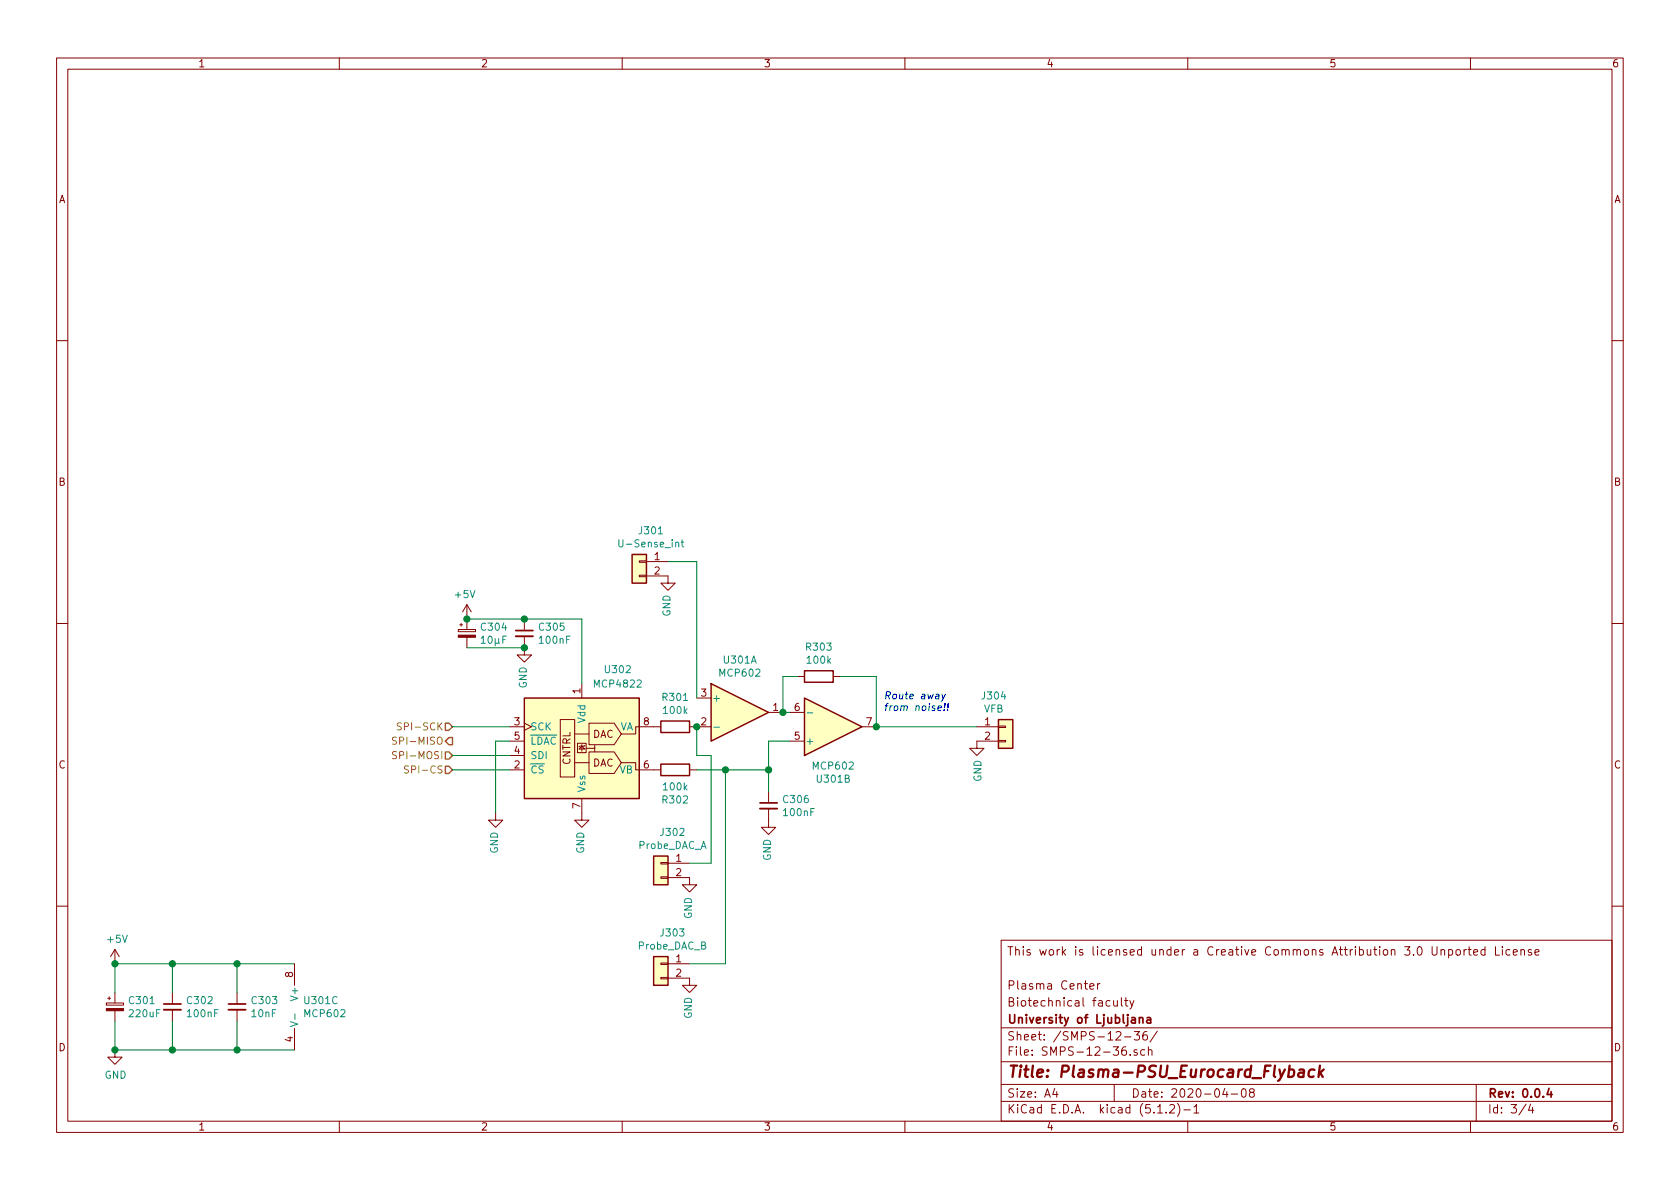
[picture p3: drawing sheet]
<svg xmlns="http://www.w3.org/2000/svg" width="297mm" height="210mm" viewBox="0 0 297 210" stroke-linecap="round" stroke-linejoin="round" font-family="sans-serif">
<g fill="none" stroke="#840000" stroke-width=".18">
<path d="M10 10.3h277v189.9h-277zM12 12.2h273v186.1h-273zM60 10.3v1.9M110 10.3v1.9M160 10.3v1.9M210 10.3v1.9M260 10.3v1.9M10 60.2h2M285 60.2h2M113 99.2h1.3v.2h-1.3zM114.3 99.3h3.8M10 110.3h2"/>
<path d="M81 111.3h3.1v.4h-3.1zM81.3 110.5h.5M81.5 110.2v.5M82.5 106.9l.8 1.3M82.5 106.9v4.4M82.5 112.7v1.8M82.5 106.9l-.7 1.3M92.7 112.5v3.3h-1.3l1.3 1.3 1.3-1.3h-1.3M92.7 109.5v2M113 101.7h1.3v.3h-1.3zM114.3 101.8h3.8v1.3h-1.3l1.3 1.3 1.3-1.3h-1.3M141 119.6h1.2"/>
<path d="M147.3 119.6h1.3M285 110.3h2M90.2 131.1h2.5M90.2 128.5h2.5M90.2 136.1h2.5M90.2 133.6h2.5M92.7 127.9l1.3 .6-1.3 .7M99.1 127.2h2.5v10.2h-2.5zM101.6 134.9h2.5M101.6 129.8h2.5M102.1 131.4h1.5v1.7h-1.5zM102.9 131.9l.5 .6h-1z"/>
<path d="M102.9 120.9v2.5M102.9 131.7v1.1M103.4 131.8l-.1 .1h-.8l-.1 .2M104.1 133h4.5l1.3 1.9-1.3 1.9h-4.5zM104.1 127.9h4.5l1.3 1.9-1.3 1.9h-4.5zM105.2 131.8v.5h-1.6M105.2 132.2v.8M109.9 134.9h2.5v1.2h4.4M116.8 128.5h-4.4v1.3h-2.5M121.9 128.5h3.8M121.9 136.1h1.3M123.2 123.4h2.5"/>
<path d="M135.9 126h2.5M135.9 139.9v2.1M139.7 131.1h2.5M139.7 126h2.5M152.4 128.5h2.5M172.7 128.5h3.8M176.5 130.9h1.3v.3h-1.3zM176.5 128.4h1.3v.2h-1.3zM176.5 131.1h-3.8v1.2h1.3l-1.3 1.3-1.3-1.3h1.3M87.6 143.8v1.2h-1.2l1.2 1.3 1.3-1.3h-1.3M102.9 141.2v3.8h-1.3l1.3 1.3 1.2-1.3h-1.2M116.8 155.1h1.3v.2h-1.3z"/>
<path d="M116.8 152.5h1.3v.3h-1.3zM118.1 155.2h3.8v1.3h-1.3l1.3 1.2 1.3-1.2h-1.3M118.1 152.6h3.8M135.9 143v3.3h-1.3l1.3 1.3 1.3-1.3h-1.3M10 160.2h2M18.8 177.4h3v.3h-3zM19 176.5h.6M19.3 176.3v.5M20.3 167.9l-.7 1.3M20.3 167.9v2.5M20.3 175.5v1.9M20.3 178.7v1.9"/>
<path d="M20.3 167.9l.8 1.3M30.5 175.5v2M30.5 178.6v2M41.9 175.5v2M41.9 178.6v2M52.1 170.4v3.8M116.8 172.8h1.3v.3h-1.3zM116.8 170.3h1.3v.3h-1.3zM118.1 173h3.8v1.2h-1.3l1.3 1.3 1.3-1.3h-1.3M118.1 170.4h3.8M177 166.3h108v32h-108zM192.7 174.4l.7-.1-.1-.3-.4-.1-.2 .2 .1 .7h.5"/>
<path d="M194.1 173.9v1M194.5 173.9l-.3 .1-.1 .2M196.9 176.9v.8a.39 .39 0 0 0 .7 .1M197.6 176.9v1M198.3 176.4v1.3l.2 .2M198.8 176.9h.6M199.1 176.4v1.3l.3 .2M199.8 176.9l.3 1M200.5 176.9l-.5 1.4-.2 .1M254.8 168l.2-.1 .3 .1 .1 .9M254.8 167.9v1M256.1 168l.5-.1 .2 .3-.1 .6h-.6"/>
<path d="M256.1 167.9v1.5M257.5 168l.2-.1 .4 .1v.8l-.2 .1-.4-.1zM258.9 167.9v1M259.3 167.9l-.3 .1-.1 .2M259.6 167.9h.5M259.8 167.4v1.3l.3 .2M260.6 168.4l.7-.1-.1-.3-.4-.1-.2 .2v.7h.6M262.6 168l-.5-.1-.3 .3 .2 .6h.6M262.6 167.4v1.5M264.4 167.4v1.5h.7M265.6 167.4v.2M265.6 167.9v1"/>
<path d="M267 168l-.5-.1-.2 .3v.6l.2 .1 .5-.1M267.6 168.4l.7-.1-.1-.3-.4-.1-.2 .2v.7h.6M268.9 168l.2-.1 .4 .1v.9M268.9 167.9v1M270.8 168l-.4-.1-.2 .2 .1 .2 .5 .2v.3h-.6M271.4 168.4l.7-.1v-.3l-.5-.1-.2 .2 .1 .7h.6M285 160.2h2M20.3 185.7v1.2h1.3l-1.3 1.3-1.3-1.3h1.3M52.1 181.9v3.8M60 198.3v1.9M110 198.3v1.9M160 198.3v1.9"/>
<path d="M177 194.8h108M177 191.8h108M177 187.8h108M177 181.8h108M186.5 192.5l-.4 1h1M186.8 193v1M197 191.8v3M198.8 183.4h1.2M199.1 185.1a.62 .62 0 0 0-.8 .6l.1 .8 .2 .1 .5-.1 .1-.5-.1-.3h-.5l-.3 .3M199.8 186.5v.1M200.6 182.4h.9l-.5 .6 .4 .1v.7l-.2 .1-.6-.1M201 185.7l-.3-.1-.2 .2 .1 .2 .4 .2v.3h-.5"/>
<path d="M202.4 185.7l-.4-.1-.3 .3 .1 .6 .2 .1 .4-.1M202.8 182.4a.59 .59 0 0 0-.7 .7v.7l.2 .1 .5-.1 .1-.5-.1-.2-.5-.1-.2 .3M203 185.7l.3-.1 .3 .1 .1 .9M203 185.1v1.5M204.6 182.3l-1.3 2M204.7 196.8h.8M206.2 196.7v.1M206.8 195.5l.2-.2h.4l.2 .2 .1 .3-.1 .2-.8 .8h.9M208.2 195.1a1.71 1.71 0 0 1 0 2.3M209.3 196.3h1.2M210 198.3v1.9M211.1 195.8l.4-.5v1.5"/>
<path d="M211.1 196.8h.9M216.6 192.5l-.4 1h.9M216.9 193v1M217.7 193.5h1.1M219.6 192.7l.4-.2a.94 .94 0 0 1 0 1.5 .82 .82 0 0 1-.4-1.3zM221.2 193.2l-.3-.3 .1-.2 .2-.2 .4 .1 .2 .2-.1 .2-.6 .2a.48 .48 0 0 0-.1 .7l.2 .1 .5-.1a.48 .48 0 0 0-.1-.7h-.1M260 198.3v1.9M261 191.8v6.5M269.8 195.2l-1.2 2M270.6 195.2l-.3 1.1h.9M271 195.8v1"/>
</g>
<path d="M91.2 111.5h3M134.4 142h3M29 177.5h3M40.4 177.5h3M201.4 179.9v1M201.4 180.1l.3-.2 .3 .1 .1 .9M202.8 180h.6l.1 .9M203.5 180.3l-.6 .1a.29 .29 0 0 0-.2 .2 .29 .29 0 0 0 .2 .3l.6-.1M273.9 192.5l-.4 1h.9M274.2 193v1" fill="none" stroke="#840000" stroke-width=".3"/>
<path d="M229.7 189.2h.8l.1 .2-.2 1M230.6 189.6l-.7 .1a.4 .4 0 0 0-.4 .3 .4 .4 0 0 0 .3 .4l.7-.1M232.4 189.2a.68 .68 0 0 0-1 .3l-.1 .6 .2 .2 .2 .1 .6-.1M233.4 188.4l-.3 2M233.4 189.7l.5 .7M234 189.1l-.8 .8" fill="none" stroke="#840000" stroke-width=".41"/>
<g fill="#ffffc2" stroke="#ffffc2" stroke-width=".18">
<path d="M142.2 123.4l10.2 5.1-10.2 5.1z"/>
<path d="M92.7 123.4h20.3v17.8h-20.3z"/>
<path d="M125.7 120.9l10.2 5.1-10.2 5.1z"/>
<path d="M115.6 151.4h2.5v5.1h-2.5z"/>
<path d="M115.6 169.2h2.5v5h-2.5z"/>
<path d="M111.8 98h2.5v5.1h-2.5z"/>
<path d="M176.5 127.2h2.6v5.1h-2.6z"/>
</g>
<path d="M111.8 98h2.5v5.1h-2.5zM142.2 118.6h5.1v2h-5.1zM92.7 123.4h20.3v17.8h-20.3zM116.8 127.5h5.1v2h-5.1zM116.8 135.1h5.1v2.1h-5.1zM125.7 120.9l10.2 5.1-10.2 5.1zM142.2 123.4l10.2 5.1-10.2 5.1zM176.5 127.2h2.6v5.1h-2.6zM115.6 151.4h2.5v5.1h-2.5zM115.6 169.2h2.5v5h-2.5z" fill="none" stroke="#840000" stroke-width=".25"/>
<path d="M109.4 95.4v1.1l.3 .2h.3l.1-.2v-1.1M120.4 95.9h.5M120.6 95.4v1.1l.3 .2M126.2 128.6h1M142.7 126.1h1M52.1 179.3v1M51.4 180.7l1.2 .4-1.2 .4" fill="none" stroke="#008484" stroke-width=".18"/>
<g fill="#840000" stroke="#840000" stroke-width=".18">
<path d="M18.8 178.4h3v.3h-3z"/>
<path d="M81 112.3h3.1v.4h-3.1z"/>
</g>
<path d="M91.2 112.5h3M134.4 143h3M29 178.6h3M40.4 178.6h3" fill="none" stroke="#840000" stroke-width=".33"/>
<g fill="none" stroke="#008400" stroke-width=".18">
<path d="M118.1 99.3h5.1v24.1M82.5 114.5h10.2M82.5 109.5h20.4v11.4M141 119.6h-2.6v6.4h1.3M148.6 119.6h6.3v8.9h17.8M80 128.5h10.2M80 133.6h10.2M80 136.1h10.2M90.2 131.1h-2.6v12.7M123.2 128.5v5.1h2.5v19h-3.8M123.2 136.1h12.7M128.3 136.1v34.3h-6.4"/>
<path d="M139.7 131.1h-3.8v8.8M30.5 170.4v5.1M41.9 170.4v5.1M52.1 170.4h-31.8v5.1M20.3 180.6v5.1h31.8M30.5 180.6v5.1M41.9 180.6v5.1"/>
</g>
<g fill="#008400" stroke="#008400" stroke-width=".25">
<circle cx="20.3" cy="185.7" r=".51"/>
<circle cx="30.5" cy="185.7" r=".51"/>
<circle cx="41.9" cy="185.7" r=".51"/>
<circle cx="41.9" cy="170.4" r=".51"/>
<circle cx="30.5" cy="170.4" r=".51"/>
<circle cx="20.3" cy="170.4" r=".51"/>
<circle cx="92.7" cy="114.5" r=".51"/>
<circle cx="135.9" cy="136.1" r=".51"/>
<circle cx="154.9" cy="128.5" r=".51"/>
<circle cx="138.4" cy="126" r=".51"/>
<circle cx="82.6" cy="109.5" r=".51"/>
<circle cx="92.7" cy="109.5" r=".51"/>
<circle cx="123.2" cy="128.5" r=".51"/>
<circle cx="128.3" cy="136.1" r=".51"/>
</g>
<path d="M70.1 130.4l-.5-.1-.2 .2v.3l.6 .3 .1 .3-.2 .2h-.5M70.1 133l-.5-.1-.2 .1v.4l.6 .2 .1 .3-.2 .3-.5-.1M71 127.9l-.5-.1-.2 .1v.4l.5 .2 .2 .3-.3 .3-.5-.1M72.2 135.5l-.4-.1-.2 .2v.3l.5 .3 .1 .3-.2 .2-.5-.1" fill="none" stroke="#848400" stroke-width=".18"/>
<path d="M78.7 127.9h.7l.6 .6-.6 .7h-.7zM78.7 133h.7l.6 .6-.6 .6h-.7zM78.7 135.5h.7l.6 .6-.6 .7h-.7zM79.4 130.4h.6v1.3h-.6l-.7-.6z" fill="none" stroke="#848400" stroke-width=".25"/>
<path d="M165.8 125.2l.6-.1v-.2l-.3-.1-.2 .2-.1 .6h.5M166.5 122.8l.3 .8M166.9 125.5v.1M167.1 124.4l-.1 .8M167.2 122.8l-.8 1.2M167.5 125.5v.1M167.7 124.4l-.1 .8" fill="none" stroke="#0000c2" stroke-width=".18"/>
<text font-size="2.8" fill="#840000" x="178" y="190.5">Title: Plasma-PSU_Eurocard_Flyback</text>
<g font-size="2.1" fill="#840000">
<text x="178" y="169">This work is licensed under a Creative Commons Attribution 3.0 Unported License</text>
<text x="178" y="178">Biotechnical faculty</text>
<text x="178" y="175">Plasma Center</text>
<text x="178" y="184">Sheet: /SMPS-12-36/</text>
<text x="178" y="181">University of Ljubljana</text>
<text x="178" y="186.7">File: SMPS-12-36.sch</text>
<text x="178" y="196.9">KiCad E.D.A. kicad (5.1.2)-1</text>
<text x="178" y="194.1">Size: A4</text>
<text x="200" y="194.1">Date: 2020-04-08</text>
<text x="263" y="194.1">Rev: 0.0.4</text>
<text x="263" y="196.9">Id: 3/4</text>
</g>
<g font-size="1.8" fill="#840000">
<text x="35" y="11.9">1</text>
<text x="85" y="11.9">2</text>
<text x="135" y="11.9">3</text>
<text x="185" y="11.9">4</text>
<text x="235" y="11.9">5</text>
<text x="285" y="11.9">6</text>
<text x="10.4" y="35.9">A</text>
<text x="285.4" y="35.9">A</text>
<text x="10.4" y="85.9">B</text>
<text x="285.4" y="85.9">B</text>
<text x="115.7" y="99.1">1</text>
<text x="115.7" y="101.6">2</text>
<text x="102.6" y="122.7" transform="rotate(-90 102.6 122.7)">1</text>
<text x="124" y="123.2">3</text>
<text x="136.7" y="125.7">1</text>
<text x="140.5" y="125.7">6</text>
<text x="91" y="128.3">3</text>
<text x="91" y="130.8">5</text>
<text x="104.8" y="130.5">DAC</text>
<text x="113.8" y="128.3">8</text>
<text x="124" y="128.3">2</text>
<text x="140.5" y="130.8">5</text>
<text x="153.2" y="128.3">7</text>
<text x="174.1" y="128.3">1</text>
<text x="174.1" y="130.8">2</text>
<text x="10.4" y="135.9">C</text>
<text x="91" y="135.9">2</text>
<text x="91" y="133.3">4</text>
<text x="100.9" y="135.3" transform="rotate(-90 100.9 135.3)">CNTRL</text>
<text x="104.8" y="135.6">DAC</text>
<text x="113.8" y="135.9">6</text>
<text x="285.4" y="135.9">C</text>
<text x="102.6" y="143" transform="rotate(-90 102.6 143)">7</text>
<text x="119.5" y="152.4">1</text>
<text x="119.5" y="154.9">2</text>
<text x="51.8" y="172.8" transform="rotate(-90 51.8 172.8)">8</text>
<text x="119.5" y="170.2">1</text>
<text x="119.5" y="172.7">2</text>
<text x="10.4" y="185.9">D</text>
<text x="51.8" y="184.2" transform="rotate(-90 51.8 184.2)">4</text>
<text x="285.4" y="185.9">D</text>
<text x="35" y="199.9">1</text>
<text x="85" y="199.9">2</text>
<text x="135" y="199.9">3</text>
<text x="185" y="199.9">4</text>
<text x="235" y="199.9">5</text>
<text x="285" y="199.9">6</text>
</g>
<g font-size="1.8" fill="#008484">
<text x="113.1" y="94.5">J301</text>
<text x="110" y="96.8">U-Sense_int</text>
<text x="80.6" y="105.8">+5V</text>
<text x="85.2" y="111.5">C304</text>
<text x="85.2" y="113.8">10µF</text>
<text x="95.5" y="111.5">C305</text>
<text x="95.5" y="113.8">100nF</text>
<text x="118.5" y="109.1" transform="rotate(-90 118.5 109.1)">GND</text>
<text x="107.1" y="119">U302</text>
<text x="127.4" y="119.7">MCP602</text>
<text x="128.1" y="117.3">U301A</text>
<text x="142.7" y="115.1">R303</text>
<text x="142.8" y="117.4">100k</text>
<text x="93.1" y="121.8" transform="rotate(-90 93.1 121.8)">GND</text>
<text x="105.3" y="121.6">MCP4822</text>
<text x="117.3" y="123.9">R301</text>
<text x="125.9" y="124.1">+</text>
<text x="173.8" y="123.7">J304</text>
<text x="93.7" y="129.2">SCK</text>
<text x="93.7" y="131.7">LDAC</text>
<text x="103.5" y="127.8" transform="rotate(-90 103.5 127.8)">Vdd</text>
<text x="109.6" y="129.2">VA</text>
<text x="117.4" y="126.3">100k</text>
<text x="142.4" y="131.7">+</text>
<text x="174" y="126">VFB</text>
<text x="93.7" y="136.8">CS</text>
<text x="93.7" y="134.2">SDI</text>
<text x="109.6" y="136.8">VB</text>
<text x="143.9" y="136.1">MCP602</text>
<text x="103.5" y="140.2" transform="rotate(-90 103.5 140.2)">Vss</text>
<text x="117.3" y="142.1">R302</text>
<text x="117.4" y="139.8">100k</text>
<text x="138.6" y="142">C306</text>
<text x="144.6" y="138.4">U301B</text>
<text x="173.5" y="138.3" transform="rotate(-90 173.5 138.3)">GND</text>
<text x="116.9" y="147.8">J302</text>
<text x="138.7" y="144.3">100nF</text>
<text x="88.1" y="151" transform="rotate(-90 88.1 151)">GND</text>
<text x="103.3" y="151" transform="rotate(-90 103.3 151)">GND</text>
<text x="112.9" y="150.1">Probe_DAC_A</text>
<text x="136.3" y="152.2" transform="rotate(-90 136.3 152.2)">GND</text>
<text x="19.1" y="166.7">+5V</text>
<text x="112.9" y="167.9">Probe_DAC_B</text>
<text x="116.9" y="165.6">J303</text>
<text x="122.4" y="162.5" transform="rotate(-90 122.4 162.5)">GND</text>
<text x="23" y="177.6">C301</text>
<text x="23" y="179.9">220uF</text>
<text x="33.2" y="177.6">C302</text>
<text x="33.3" y="179.9">100nF</text>
<text x="44.6" y="179.9">10nF</text>
<text x="44.7" y="177.6">C303</text>
<text x="52.7" y="176.6" transform="rotate(-90 52.7 176.6)">V+</text>
<text x="54" y="177.6">U301C</text>
<text x="54" y="179.9">MCP602</text>
<text x="122.4" y="180.2" transform="rotate(-90 122.4 180.2)">GND</text>
<text x="18.5" y="190.7">GND</text>
</g>
<g font-size="1.8" fill="#0000c2">
<text x="156.2" y="123.7">Route away</text>
<text x="156.2" y="125.7">from noise!!</text>
</g>
<g font-size="1.8" fill="#848400">
<text x="70.5" y="131.7">SPI-MISO</text>
<text x="71.3" y="129.2">SPI-SCK</text>
<text x="70.5" y="134.2">SPI-MOSI</text>
<text x="72.6" y="136.8">SPI-CS</text>
</g>
</svg>
